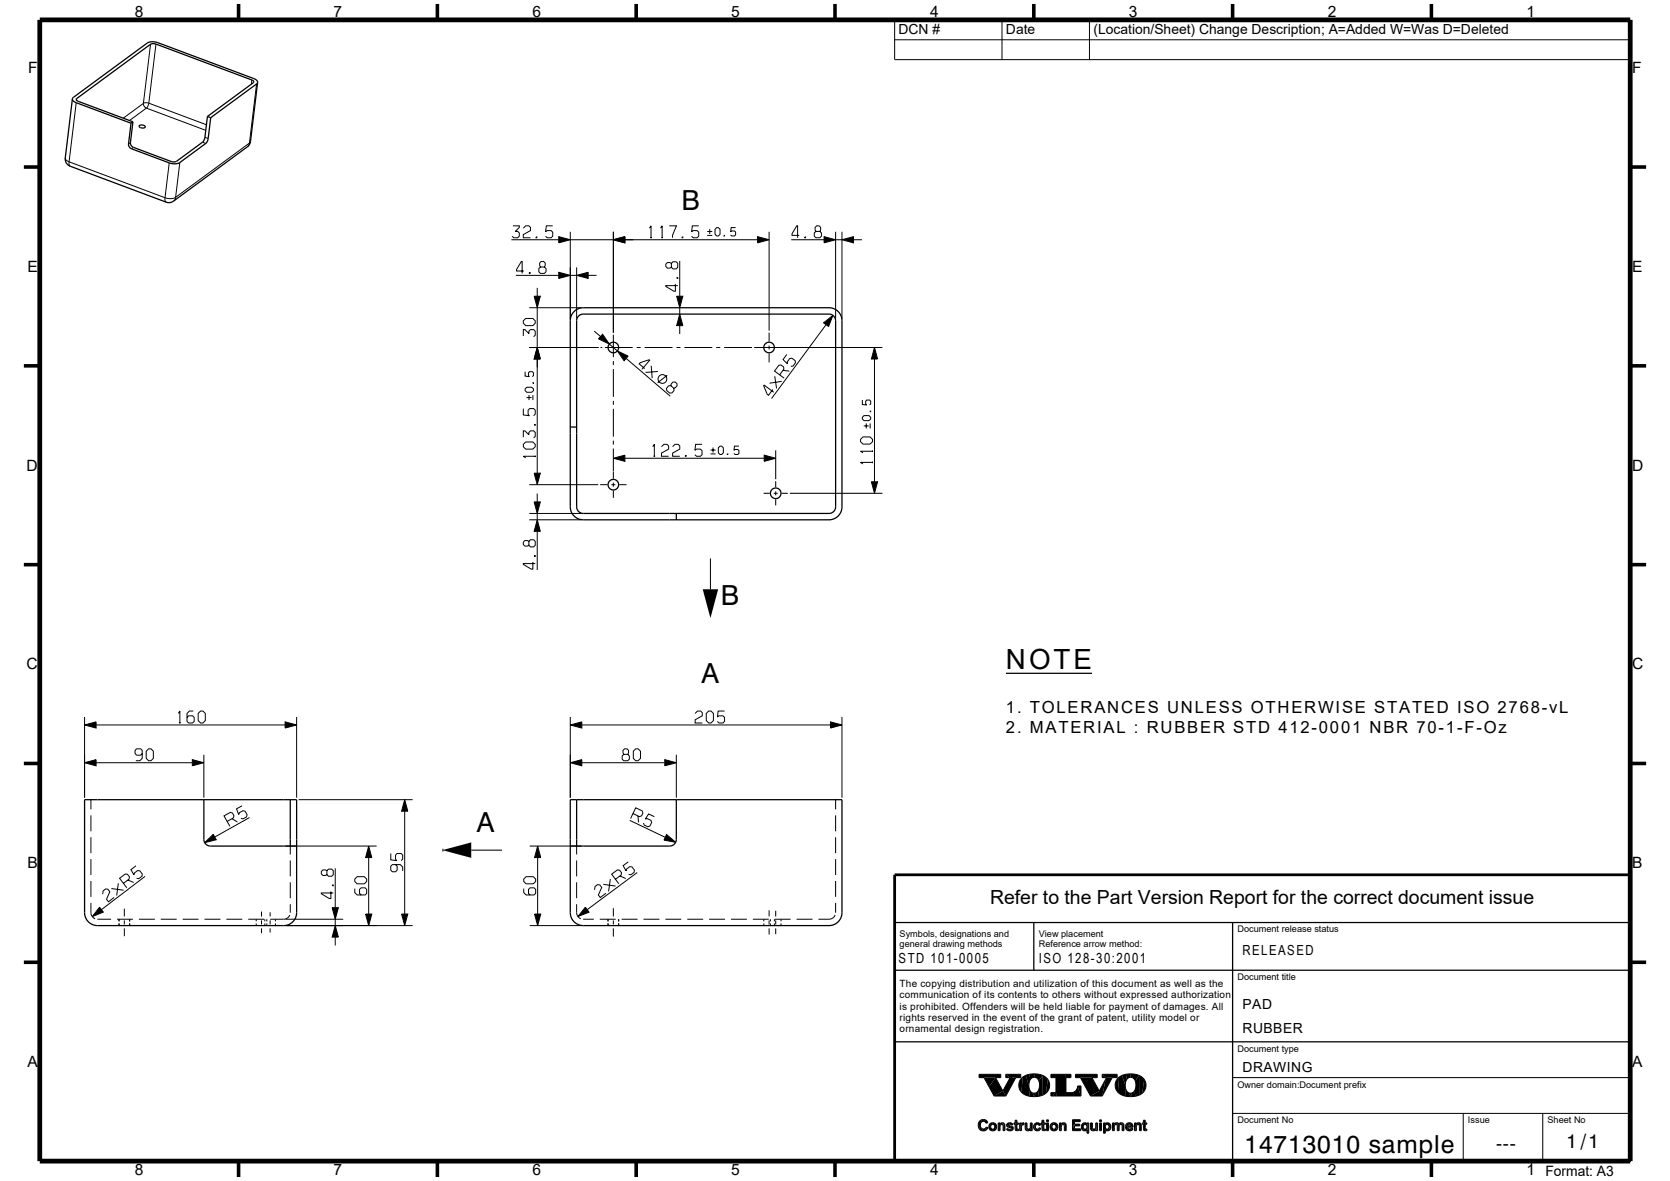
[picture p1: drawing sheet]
<svg xmlns="http://www.w3.org/2000/svg" width="420mm" height="297mm" viewBox="0 0 420 297" stroke-linecap="round" stroke-linejoin="round" font-family="sans-serif">
<g fill="#000">
<path d="M154.3 60.3l2.9-.8v1.6z" fill-rule="evenodd"/>
<path d="M154.3 60.3l2.9-.8v1.6z" fill-rule="evenodd"/>
<path d="M211.8 60.3l2.9-.8v1.6z" fill-rule="evenodd"/>
<path d="M134.3 74.5h1.6l-.8 2.9z" fill-rule="evenodd"/>
<path d="M140.5 68.5l2.9 .8-2.9 .7z" fill-rule="evenodd"/>
<path d="M140.5 59.5l2.9 .8-2.9 .8z" fill-rule="evenodd"/>
<path d="M145 69.3l2.9-.8v1.5z" fill-rule="evenodd"/>
<path d="M170.2 74.5h1.5l-.7 2.9z" fill-rule="evenodd"/>
<path d="M190.5 59.5l2.9 .8-2.9 .8z" fill-rule="evenodd"/>
<path d="M207.3 59.5l2.9 .8-2.9 .8z" fill-rule="evenodd"/>
<path d="M135.1 87.4l.8 2.9h-1.6z" fill-rule="evenodd"/>
<path d="M135.1 87.4l.8 2.9h-1.6z" fill-rule="evenodd"/>
<path d="M151.5 84l1.7 2.5-2.7-1.3z" fill-rule="evenodd"/>
<path d="M155.3 88.3l2.7 1.2-1 1.2z" fill-rule="evenodd"/>
<path d="M171 79l.7 2.9h-1.5z" fill-rule="evenodd"/>
<path d="M207.1 81.2l2.4-1.9-1.1 2.8z" fill-rule="evenodd"/>
<path d="M219.9 87.4l.8 2.9h-1.5z" fill-rule="evenodd"/>
<path d="M134.3 119h1.6l-.8 2.9z" fill-rule="evenodd"/>
<path d="M154.3 115.2l2.9-.7v1.5z" fill-rule="evenodd"/>
<path d="M192.2 114.5l2.9 .7-2.9 .8z" fill-rule="evenodd"/>
<path d="M134.3 126.2h1.6l-.8 2.9z" fill-rule="evenodd"/>
<path d="M135.1 130.7l.8 2.9h-1.6z" fill-rule="evenodd"/>
<path d="M219.2 121.2h1.5l-.8 2.9z" fill-rule="evenodd"/>
<path d="M176.7 148.2h3.9l-1.9 7.2z" fill-rule="evenodd"/>
<path d="M21.3 182.3l2.9-.8v1.6z" fill-rule="evenodd"/>
<path d="M21.3 191.8l2.9-.8v1.6z" fill-rule="evenodd"/>
<path d="M48.4 191l2.9 .8-2.9 .8z" fill-rule="evenodd"/>
<path d="M71.7 181.5l2.9 .8-2.9 .8z" fill-rule="evenodd"/>
<path d="M143.4 191.8l2.9-.8v1.6z" fill-rule="evenodd"/>
<path d="M143.4 182.3l2.9-.8v1.6z" fill-rule="evenodd"/>
<path d="M167.2 191l2.9 .8-2.9 .8z" fill-rule="evenodd"/>
<path d="M208.9 181.5l2.9 .8-2.9 .8z" fill-rule="evenodd"/>
<path d="M51.5 211.9l2.1-2.1 .8 1.4z" fill-rule="evenodd"/>
<path d="M92.7 212.8l.8 2.9h-1.6z" fill-rule="evenodd"/>
<path d="M101.8 201.1l.8 2.9h-1.6z" fill-rule="evenodd"/>
<path d="M111.3 213.8l7.2-1.9v3.8z" fill-rule="evenodd"/>
<path d="M135.2 212.8l.8 2.9h-1.6z" fill-rule="evenodd"/>
<path d="M167.6 209.9l2.3 1.9-2.9-.5z" fill-rule="evenodd"/>
<path d="M25 228.1l1 1.3-2.8 1.1z" fill-rule="evenodd"/>
<path d="M83.5 228.3h1.6l-.8 2.9z" fill-rule="evenodd"/>
<path d="M84.3 232.8l.8 2.9h-1.6z" fill-rule="evenodd"/>
<path d="M91.9 229.9h1.6l-.8 2.9z" fill-rule="evenodd"/>
<path d="M101 229.9h1.6l-.8 2.9z" fill-rule="evenodd"/>
<path d="M134.4 229.9h1.6l-.8 2.9z" fill-rule="evenodd"/>
<path d="M147.2 228.1l.9 1.3-2.7 1.1z" fill-rule="evenodd"/>
<path d="M246.2 270.2v.8z" fill-rule="evenodd"/>
<path d="M250.4 271l1.8 3.4-2.2 1.2-1.3-2.3z" fill-rule="evenodd"/>
<path d="M247.5 271h2.9l-1.7 2.3z" fill-rule="evenodd"/>
<path d="M246.2 270.2h5.5v.8h-5.5z" fill-rule="evenodd"/>
<path d="M251.9 273.7l.3 .7z" fill-rule="evenodd"/>
<path d="M250 275.6l2.2-1.3 .8 1.3z" fill-rule="evenodd"/>
<path d="M254 271h1.5l-2.5 4.6-.8-1.3z" fill-rule="evenodd"/>
<path d="M253 270.2l1 .8h-1z" fill-rule="evenodd"/>
<path d="M257.2 270.9l-.3 3.8a2.6 2.6 0 0 1 .3-3.8z" fill-rule="evenodd"/>
<path d="M253 270.2h3.7v.8h-2.7z" fill-rule="evenodd"/>
<path d="M257.2 270.9l.8-.5 .8 2.5 .1 2.8-1-.3-1-.7z" fill-rule="evenodd"/>
<path d="M258 270.4l.9-.2 .2 1.3-.3 1.4z" fill-rule="evenodd"/>
<path d="M258.8 273.6l.3 .7 .5 .5 .5 1-1.2-.1z" fill-rule="evenodd"/>
<path d="M259.6 274.8h.9l-.4 1z" fill-rule="evenodd"/>
<path d="M258.9 270.2l1.2-.1v.8l-.4 .1-.6 .5z" fill-rule="evenodd"/>
<path d="M260.1 270.1l2.1 .3-.9 1.4a1.26 1.26 0 0 0-1.2-.9z" fill-rule="evenodd"/>
<path d="M262.2 270.4l.1 5-1 .3-.2-1.4a3.1 3.1 0 0 0 .2-2.5z" fill-rule="evenodd"/>
<path d="M260.5 274.8l.6-.5 .2 1.4-1.2 .1z" fill-rule="evenodd"/>
<path d="M262.2 270.4l1.3 1.1-.5 3.4-.7 .5z" fill-rule="evenodd"/>
<path d="M263.5 271.5a2.6 2.6 0 0 1-.5 3.4z" fill-rule="evenodd"/>
<path d="M264.3 274.8h.9l-.3 .8h-.6z" fill-rule="evenodd"/>
<path d="M264.3 274.8v.8z" fill-rule="evenodd"/>
<path d="M265.2 274.8h.4l.1 .8h-.8z" fill-rule="evenodd"/>
<path d="M264.3 270.2h3.7l.1 5.4h-2.4l-.1-.8v-3.8h-1.3z" fill-rule="evenodd"/>
<path d="M268.1 272v3.6z" fill-rule="evenodd"/>
<path d="M268 270.2h1.3v.8h-1.2z" fill-rule="evenodd"/>
<path d="M270.5 270.2v.8z" fill-rule="evenodd"/>
<path d="M268.1 274.8a2.43 2.43 0 0 0 2.7-.9l.2-.8 .8 2.5h-3.7z" fill-rule="evenodd"/>
<path d="M271 273.1h.9v2.5z" fill-rule="evenodd"/>
<path d="M271.7 271h2.9l1.9 3.4-2.2 1.2z" fill-rule="evenodd"/>
<path d="M275.5 272.7l1 1.7z" fill-rule="evenodd"/>
<path d="M270.5 270.2h5.4v.8h-5.4z" fill-rule="evenodd"/>
<path d="M276.1 273.7l.4 .7z" fill-rule="evenodd"/>
<path d="M278 271.5l-.8 4.1h-2.9l2.2-1.2z" fill-rule="evenodd"/>
<path d="M278.3 271h1.4l-2.5 4.6 .8-4.1z" fill-rule="evenodd"/>
<path d="M277.2 270.2l1.1 .8h-1.1z" fill-rule="evenodd"/>
<path d="M281.4 270.9l-.3 3.8a2.6 2.6 0 0 1 .3-3.8z" fill-rule="evenodd"/>
<path d="M277.2 270.2h3.8v.8h-2.7z" fill-rule="evenodd"/>
<path d="M281.4 270.9l.8-.5 .8 2.5 .2 2.8-1-.3-1.1-.7z" fill-rule="evenodd"/>
<path d="M282.2 270.4l1-.2 .2 1.3-.4 1.4z" fill-rule="evenodd"/>
<path d="M283.1 273.6l.2 .7 .6 .5 .4 1-1.1-.1z" fill-rule="evenodd"/>
<path d="M283.9 274.8h.8l-.4 1z" fill-rule="evenodd"/>
<path d="M283.2 270.2l1.1-.1 .1 .8-.4 .1-.6 .5z" fill-rule="evenodd"/>
<path d="M284.3 270.1l2.2 .3-1 1.4a1.26 1.26 0 0 0-1.1-.9z" fill-rule="evenodd"/>
<path d="M286.5 270.4v5l-1 .3-.2-1.4a3.1 3.1 0 0 0 .2-2.5z" fill-rule="evenodd"/>
<path d="M284.7 274.8l.6-.5 .2 1.4-1.2 .1z" fill-rule="evenodd"/>
<path d="M286.5 270.4l1.3 1.1-.5 3.4-.8 .5z" fill-rule="evenodd"/>
<path d="M287.8 271.5a2.6 2.6 0 0 1-.5 3.4z" fill-rule="evenodd"/>
<path d="M246.1 282.3l.3 1.7-.4-1z" fill-rule="evenodd"/>
<path d="M246.4 281.9l.4-.3-.4 2.4-.3-1.7z" fill-rule="evenodd"/>
<path d="M246.8 281.6l.1 .5-.2 .3z" fill-rule="evenodd"/>
<path d="M246.6 283.2l.7 1.2-.9-.4z" fill-rule="evenodd"/>
<path d="M246.9 283.8l.4 .1 .6-.2v.6l-.6 .1z" fill-rule="evenodd"/>
<path d="M246.8 281.6h.9l-.4 .4-.4 .1z" fill-rule="evenodd"/>
<path d="M247.7 281.6l.3 .1v.7l-.7-.4z" fill-rule="evenodd"/>
<path d="M248.1 283.4l.4 .2-.3 .4z" fill-rule="evenodd"/>
<path d="M248 281.7l.3 .7h-.3z" fill-rule="evenodd"/>
<path d="M248 283.4l.2 .6-.3 .3z" fill-rule="evenodd"/>
<path d="M248.3 282.1l.1 .3z" fill-rule="evenodd"/>
<path d="M248.3 282.1l.1 .3z" fill-rule="evenodd"/>
<path d="M249 282.6v1.5a1.11 1.11 0 0 1 0-1.5z" fill-rule="evenodd"/>
<path d="M249 282.6l.7-.3-.5 1.1z" fill-rule="evenodd"/>
<path d="M249 282.6l.2 1.1 .5 .7-.7-.3z" fill-rule="evenodd"/>
<path d="M249.4 283.9h.6l.2-.5 .2 .7-.7 .3z" fill-rule="evenodd"/>
<path d="M249.7 282.3l.7 .3-.3 .5-.2-.3h-.5z" fill-rule="evenodd"/>
<path d="M250.4 282.6a1.12 1.12 0 0 1 0 1.5l-.3-1z" fill-rule="evenodd"/>
<path d="M251 282.4v1.9z" fill-rule="evenodd"/>
<path d="M251 282.4l.3 1.9h-.3z" fill-rule="evenodd"/>
<path d="M251.1 282.4h.4v1.9h-.2z" fill-rule="evenodd"/>
<path d="M251.5 282.4v1.9z" fill-rule="evenodd"/>
<path d="M251.5 282.4v1.9z" fill-rule="evenodd"/>
<path d="M251.7 282.5l-.2 1v-.9z" fill-rule="evenodd"/>
<path d="M251.7 282.5l.4-.2v.6l-.5 .1z" fill-rule="evenodd"/>
<path d="M252.4 282.4l.3 .4v1.5h-.4z" fill-rule="evenodd"/>
<path d="M252.1 282.3l.3 .1-.1 1.9z" fill-rule="evenodd"/>
<path d="M252.7 283.2v1.1z" fill-rule="evenodd"/>
<path d="M252.7 282.8v1.5z" fill-rule="evenodd"/>
<path d="M253.2 282.7l.1 .7-.2-.4z" fill-rule="evenodd"/>
<path d="M253.1 284l.3-.2-.1 .4z" fill-rule="evenodd"/>
<path d="M253.4 283.8l.6 .6-.7-.2z" fill-rule="evenodd"/>
<path d="M253.2 282.7l.8-.4-.4 .6 .1 .6-.4-.1z" fill-rule="evenodd"/>
<path d="M253.6 283.9l.6 .1 .2-.2 .1 .5-.5 .1z" fill-rule="evenodd"/>
<path d="M253.6 282.9l.4 .2 .2 .5-.5-.1z" fill-rule="evenodd"/>
<path d="M254 282.3v.4l-.3 .1z" fill-rule="evenodd"/>
<path d="M254 282.3l.5 .2v.5l-.5-.3z" fill-rule="evenodd"/>
<path d="M254 283.1l.5 .1v1.1z" fill-rule="evenodd"/>
<path d="M254.5 282.5l.2 .3-.2 .2z" fill-rule="evenodd"/>
<path d="M254.5 283.2l.4 .5-.4 .6z" fill-rule="evenodd"/>
<path d="M254.6 282.6l.2 .2z" fill-rule="evenodd"/>
<path d="M255 282.4v.3z" fill-rule="evenodd"/>
<path d="M255 282.4h.3v.3h-.2z" fill-rule="evenodd"/>
<path d="M255 282.4l.1 .3z" fill-rule="evenodd"/>
<path d="M255.3 281.7v1z" fill-rule="evenodd"/>
<path d="M255.3 281.7v2.3z" fill-rule="evenodd"/>
<path d="M255.3 281.7v.7z" fill-rule="evenodd"/>
<path d="M255.3 281.7l.1 2.5z" fill-rule="evenodd"/>
<path d="M255.3 281.7h.4l.1 2.7-.4-.2z" fill-rule="evenodd"/>
<path d="M255.8 283.6v.8z" fill-rule="evenodd"/>
<path d="M255.7 281.7l.1 2.7z" fill-rule="evenodd"/>
<path d="M255.8 282.4v.3z" fill-rule="evenodd"/>
<path d="M255.8 282.4l.2 .3h-.2z" fill-rule="evenodd"/>
<path d="M255.8 282.4h.3v.3h-.1z" fill-rule="evenodd"/>
<path d="M255.9 283.9h.3v.4l-.4 .1z" fill-rule="evenodd"/>
<path d="M256.2 282.4v.3z" fill-rule="evenodd"/>
<path d="M256.1 282.4l.1 .3z" fill-rule="evenodd"/>
<path d="M256.5 282.4v1.9z" fill-rule="evenodd"/>
<path d="M256.5 282.4l.2 1.9h-.2z" fill-rule="evenodd"/>
<path d="M256.5 282.4h.4v1.9h-.2z" fill-rule="evenodd"/>
<path d="M256.9 282.4v1.9z" fill-rule="evenodd"/>
<path d="M256.9 282.4v1.9z" fill-rule="evenodd"/>
<path d="M257 282.5l-.1 1.1z" fill-rule="evenodd"/>
<path d="M257.5 282.4v.4l-.2 .1z" fill-rule="evenodd"/>
<path d="M257 282.5l.5-.1-.6 .9z" fill-rule="evenodd"/>
<path d="M257.8 282.4v1.1z" fill-rule="evenodd"/>
<path d="M257.8 282.4l.2 1.8z" fill-rule="evenodd"/>
<path d="M257.9 282.4h.4l-.1 1.9-.2-.1z" fill-rule="evenodd"/>
<path d="M258.3 283.7l.2 .7-.3-.1z" fill-rule="evenodd"/>
<path d="M258.3 282.4l-.1 1.9z" fill-rule="evenodd"/>
<path d="M258.3 283.7l.1 .2h.5l.2-.7v.9l-.2 .2-.4 .1z" fill-rule="evenodd"/>
<path d="M259.1 282.4v1.9z" fill-rule="evenodd"/>
<path d="M259.1 282.4l.3 1.9h-.3z" fill-rule="evenodd"/>
<path d="M259.2 282.4h.4v1.9h-.2z" fill-rule="evenodd"/>
<path d="M259.6 282.4v1.9z" fill-rule="evenodd"/>
<path d="M259.6 282.4v1.9z" fill-rule="evenodd"/>
<path d="M260.2 282.6v1.5a1.12 1.12 0 0 1 0-1.5z" fill-rule="evenodd"/>
<path d="M260.4 283.4l.2 .5 .6-.1v.6l-.7-.1z" fill-rule="evenodd"/>
<path d="M260.2 282.6l.3-.2 .1 .4-.2 .6 .1 .9-.3-.2z" fill-rule="evenodd"/>
<path d="M260.5 282.4l.4-.1-.3 .5z" fill-rule="evenodd"/>
<path d="M260.9 282.3l.4 .1v.7l-.2-.3h-.5z" fill-rule="evenodd"/>
<path d="M261.4 283.6l.3 .2-.2 .4z" fill-rule="evenodd"/>
<path d="M261.4 283.6l.1 .6-.3 .2z" fill-rule="evenodd"/>
<path d="M261.3 282.4l.4 .5-.4 .2z" fill-rule="evenodd"/>
<path d="M261.6 282.6l.1 .3z" fill-rule="evenodd"/>
<path d="M261.8 282.4v.3z" fill-rule="evenodd"/>
<path d="M261.8 282.4h.2v.3h-.2z" fill-rule="evenodd"/>
<path d="M261.8 282.4v.3z" fill-rule="evenodd"/>
<path d="M262.1 281.7l-.1 1z" fill-rule="evenodd"/>
<path d="M262.1 281.7v2.3z" fill-rule="evenodd"/>
<path d="M262.1 281.7v.7z" fill-rule="evenodd"/>
<path d="M262.1 281.7v2.5z" fill-rule="evenodd"/>
<path d="M262.1 281.7h.4v2.7l-.4-.2z" fill-rule="evenodd"/>
<path d="M262.5 283.6l.1 .8z" fill-rule="evenodd"/>
<path d="M262.5 281.7v2.7z" fill-rule="evenodd"/>
<path d="M262.5 282.4v.3z" fill-rule="evenodd"/>
<path d="M262.5 282.4l.2 .3h-.2z" fill-rule="evenodd"/>
<path d="M262.6 282.4h.3v.3h-.2z" fill-rule="evenodd"/>
<path d="M262.6 283.9h.3v.4l-.3 .1z" fill-rule="evenodd"/>
<path d="M262.9 282.4v.3z" fill-rule="evenodd"/>
<path d="M262.9 282.4v.3z" fill-rule="evenodd"/>
<path d="M263.2 282.4h.5v1.9h-.5z" fill-rule="evenodd"/>
<path d="M264.4 282.6v1.5a1.11 1.11 0 0 1 0-1.5z" fill-rule="evenodd"/>
<path d="M264.4 282.6l.7-.3-.5 1.1z" fill-rule="evenodd"/>
<path d="M264.4 282.6l.2 1.1 .5 .7-.7-.3z" fill-rule="evenodd"/>
<path d="M264.8 283.9h.6l.2-.5 .2 .7-.7 .3z" fill-rule="evenodd"/>
<path d="M265.1 282.3l.7 .3-.3 .5-.2-.3h-.5z" fill-rule="evenodd"/>
<path d="M265.8 282.6a1.12 1.12 0 0 1 0 1.5l-.3-1z" fill-rule="evenodd"/>
<path d="M266.4 282.4v1.9z" fill-rule="evenodd"/>
<path d="M266.4 282.4l.3 1.9h-.3z" fill-rule="evenodd"/>
<path d="M266.5 282.4h.4v1.9h-.2z" fill-rule="evenodd"/>
<path d="M266.9 282.4v1.9z" fill-rule="evenodd"/>
<path d="M266.9 282.4v1.9z" fill-rule="evenodd"/>
<path d="M267.1 282.5l-.2 1v-.9z" fill-rule="evenodd"/>
<path d="M267.1 282.5l.4-.2v.6l-.5 .1z" fill-rule="evenodd"/>
<path d="M267.8 282.4l.3 .4v1.5h-.4z" fill-rule="evenodd"/>
<path d="M267.5 282.3l.3 .1-.1 1.9z" fill-rule="evenodd"/>
<path d="M268.1 283.2v1.1z" fill-rule="evenodd"/>
<path d="M268.1 282.8v1.5z" fill-rule="evenodd"/>
<path d="M270.2 282.1v1.8h1.6v.4h-2.1z" fill-rule="evenodd"/>
<path d="M270.2 282.7h1.4v.4h-1.4z" fill-rule="evenodd"/>
<path d="M269.7 281.6h2v.5h-1.5l-.5 2.2z" fill-rule="evenodd"/>
<path d="M272.2 282.6l.2-.1-.1 1.8a1.2 1.2 0 0 1-.1-1.7z" fill-rule="evenodd"/>
<path d="M272.5 283.6a.45 .45 0 0 0 .4 .4 .45 .45 0 0 0 .4-.3l.1 .5-.6 .2h-.2z" fill-rule="evenodd"/>
<path d="M272.4 282.5l.4-.2 .1 .5-.2 .1a1.41 1.41 0 0 0-.1 1.5l-.3-.1z" fill-rule="evenodd"/>
<path d="M272.8 282.3l.3 .1v.4h-.2z" fill-rule="evenodd"/>
<path d="M273.1 282.4l.3 .2-.1 .5-.2-.3z" fill-rule="evenodd"/>
<path d="M273.4 282.4v.2z" fill-rule="evenodd"/>
<path d="M273.4 283.4v1.6z" fill-rule="evenodd"/>
<path d="M273.4 282.4v1z" fill-rule="evenodd"/>
<path d="M273.4 282.4l.2 2.6h-.2z" fill-rule="evenodd"/>
<path d="M273.5 282.4h.3v2.6h-.2z" fill-rule="evenodd"/>
<path d="M273.8 282.4v2.6z" fill-rule="evenodd"/>
<path d="M273.8 282.4v2.6z" fill-rule="evenodd"/>
<path d="M274.3 282.4v1.1z" fill-rule="evenodd"/>
<path d="M274.3 282.4l.1 1.8z" fill-rule="evenodd"/>
<path d="M274.3 282.4h.4v1.9l-.3-.1z" fill-rule="evenodd"/>
<path d="M274.8 283.7l.1 .7-.2-.1z" fill-rule="evenodd"/>
<path d="M274.7 282.4v1.9z" fill-rule="evenodd"/>
<path d="M274.8 283.7l.1 .2h.5l.2-.7v.9l-.2 .2-.5 .1z" fill-rule="evenodd"/>
<path d="M275.6 282.4v1.9z" fill-rule="evenodd"/>
<path d="M275.6 282.4l.2 1.9h-.2z" fill-rule="evenodd"/>
<path d="M275.7 282.4h.3v1.9h-.2z" fill-rule="evenodd"/>
<path d="M276 282.4v1.9z" fill-rule="evenodd"/>
<path d="M276 282.4v1.9z" fill-rule="evenodd"/>
<path d="M276.5 282.4h.5v1.9h-.5z" fill-rule="evenodd"/>
<path d="M277.5 282.4v2.6z" fill-rule="evenodd"/>
<path d="M277.5 282.4l.1 2.6z" fill-rule="evenodd"/>
<path d="M277.6 282.4h.3v2.6h-.3z" fill-rule="evenodd"/>
<path d="M277.9 282.4l.1 .2 .1-.2v.5l-.2 2.1z" fill-rule="evenodd"/>
<path d="M278 283.4l-.1 1.6z" fill-rule="evenodd"/>
<path d="M278 284.2v.8z" fill-rule="evenodd"/>
<path d="M278 284.2v.8z" fill-rule="evenodd"/>
<path d="M278 282.4v.2z" fill-rule="evenodd"/>
<path d="M278 283.4l.2 .5v.4l-.2-.1v.8z" fill-rule="evenodd"/>
<path d="M278.1 282.4l.4-.1-.4 .6z" fill-rule="evenodd"/>
<path d="M278.2 283.9h.4l.3 .4h-.7z" fill-rule="evenodd"/>
<path d="M278.9 283.4l.2 .7-.2 .2-.3-.4z" fill-rule="evenodd"/>
<path d="M279 282.5a1.16 1.16 0 0 1 .1 1.6l-.2-.7z" fill-rule="evenodd"/>
<path d="M278.5 282.3l.5 .2-.1 .9-.1-.5-.5-.1z" fill-rule="evenodd"/>
<path d="M279.8 282.4v1.9z" fill-rule="evenodd"/>
<path d="M279.8 282.4l.2 1.9h-.2z" fill-rule="evenodd"/>
<path d="M279.9 282.4h.3v1.9h-.2z" fill-rule="evenodd"/>
<path d="M280.2 282.6l.2-.1-.2 1.8z" fill-rule="evenodd"/>
<path d="M280.2 283.5v.8z" fill-rule="evenodd"/>
<path d="M280.2 282.4v1.9z" fill-rule="evenodd"/>
<path d="M280.2 282.4v1.9z" fill-rule="evenodd"/>
<path d="M280.4 282.5l.4-.2 .1 .5-.6 .2z" fill-rule="evenodd"/>
<path d="M281 282.4l.4 .2v1.7h-.4z" fill-rule="evenodd"/>
<path d="M280.8 282.3l.2 .1v1.9z" fill-rule="evenodd"/>
<path d="M281.4 282.6l.2-.1-.2 1.8z" fill-rule="evenodd"/>
<path d="M281.5 283.4l-.1 .9z" fill-rule="evenodd"/>
<path d="M281.5 283.4v.9z" fill-rule="evenodd"/>
<path d="M281.6 282.5l.4-.2v.5l-.4 .2z" fill-rule="evenodd"/>
<path d="M282 282.3l.3 .1-.1 1.9z" fill-rule="evenodd"/>
<path d="M282.7 283.1v1.2z" fill-rule="evenodd"/>
<path d="M282.3 282.4l.4 .5v1.4h-.5z" fill-rule="evenodd"/>
<path d="M283.1 282.9v.9z" fill-rule="evenodd"/>
<path d="M283.3 282.6l.3 1.7-.5-.5v-.9z" fill-rule="evenodd"/>
<path d="M283.6 283.1l.7 .4h-.8z" fill-rule="evenodd"/>
<path d="M283.7 283.1h.8l.2 .4h-.4z" fill-rule="evenodd"/>
<path d="M283.3 282.6l.3-.2-.1 1.1a.55 .55 0 0 0 1 .3l-.1 .6-.8-.1z" fill-rule="evenodd"/>
<path d="M283.6 282.4l.4-.1-.3 .5z" fill-rule="evenodd"/>
<path d="M284 282.3l.4 .1-.1 .4h-.6z" fill-rule="evenodd"/>
<path d="M284.6 283.7v.6l-.2 .1z" fill-rule="evenodd"/>
<path d="M284.6 283.7l.4 .2-.4 .4z" fill-rule="evenodd"/>
<path d="M284.4 282.4l.4 .3 .2 .8h-.3l-.2-.4-.2-.3z" fill-rule="evenodd"/>
<path d="M285 283.1v.4z" fill-rule="evenodd"/>
<path d="M285.3 282.4v1.9z" fill-rule="evenodd"/>
<path d="M285.3 282.4l.3 1.9h-.3z" fill-rule="evenodd"/>
<path d="M285.4 282.4h.4v1.9h-.2z" fill-rule="evenodd"/>
<path d="M285.8 282.4v1.9z" fill-rule="evenodd"/>
<path d="M285.8 282.4v1.9z" fill-rule="evenodd"/>
<path d="M286 282.5l-.2 1v-.9z" fill-rule="evenodd"/>
<path d="M286 282.5l.4-.2v.6l-.5 .1z" fill-rule="evenodd"/>
<path d="M286.7 282.4l.3 .4v1.5h-.4z" fill-rule="evenodd"/>
<path d="M286.4 282.3l.3 .1-.1 1.9z" fill-rule="evenodd"/>
<path d="M287 283.2v1.1z" fill-rule="evenodd"/>
<path d="M287 282.8v1.5z" fill-rule="evenodd"/>
<path d="M287.3 282.4v.3z" fill-rule="evenodd"/>
<path d="M287.3 282.4h.2v.3h-.1z" fill-rule="evenodd"/>
<path d="M287.3 282.4l.1 .3z" fill-rule="evenodd"/>
<path d="M287.6 281.7l-.1 1z" fill-rule="evenodd"/>
<path d="M287.6 281.7l.1 2.5z" fill-rule="evenodd"/>
<path d="M287.6 281.7v2.3z" fill-rule="evenodd"/>
<path d="M287.6 281.7v.7z" fill-rule="evenodd"/>
<path d="M287.6 281.7h.4v2.7l-.3-.2z" fill-rule="evenodd"/>
<path d="M288 283.6l.1 .8z" fill-rule="evenodd"/>
<path d="M288 281.7v2.7z" fill-rule="evenodd"/>
<path d="M288 282.4v.3z" fill-rule="evenodd"/>
<path d="M288 282.4l.2 .3h-.2z" fill-rule="evenodd"/>
<path d="M288.1 282.4h.3v.3h-.2z" fill-rule="evenodd"/>
<path d="M288.1 283.9h.3v.4l-.3 .1z" fill-rule="evenodd"/>
<path d="M288.4 282.4v.3z" fill-rule="evenodd"/>
<path d="M288.4 282.4v.3z" fill-rule="evenodd"/>
<path d="M409.8 291.8h.4v.4h-.4z" fill-rule="evenodd"/>
<circle cx="263.5" cy="281.9" r=".3"/>
<circle cx="276.8" cy="281.9" r=".3"/>
</g>
<g fill="none" stroke="#000" stroke-width=".25">
<path d="M37.9 11.1l-1.8 14.9M39.2 11.1l-1.8 14.8M225 5h185v10h-185zM225 10h185M252 5v10M274 5v10M16.4 39.7a1.13 1.13 0 0 0 1 1M19.2 25.8l-1.8 14.9M19.3 24.8l-.1 .4M32.8 35.9l-.5 .3M33.6 37.1l-.5 .3M36.1 26l.1 .7 .6 .5"/>
<path d="M36.1 26l-5.1 3.7M36.8 27.2l14.9 5.6M36.8 27.2l-4.2 3.1M37.4 25.9l-.6 1.3M37.4 25.9l-.7-.1-.6 .2M37.4 25.9l14.5 5.5M50.9 35.8l.9 .3M51.5 34.5l.9 .3M62.7 36l-.5 .9M62.7 36l-18.5 13.6M63 35.6l-.3 .4M63.3 20.1l-.1 1.1"/>
<path d="M64.5 21.1l-1.8 14.9M17.4 40.7v.7l.3 .4M17.4 40.7l24.1 9M41.5 49.7v.8l.3 .3M42.6 41l-1.1 8.7M44.2 49.6l-.6 1M44.2 49.6l-1.3 .4-1.4-.3M45.2 40.9l-1 8.7M129 56.8h1.6v.4l-1 1h.6l.4 .4v.8l-.4 .4h-1l-.4-.4M131.6 57.4l.6-.6h.8l.4 .4v.8l-1.8 1v.8h1.8M134.8 59.6h.2v.2h-.2zM139 56.8h-1.6l-.2 1.5 .4-.3h1l.4 .4v1l-.4 .4h-1l-.4-.4"/>
<path d="M140.5 59.5l2.9 .8-2.9 .8zM143.4 58.3v21.9M154.3 58.3v25.4M163.3 57.4l.4-.6v3M163.5 59.8h.4M166.1 57.4l.4-.6v3M166.3 59.8h.4M168.3 56.8h1.8l-1 2.4v.6M171.5 59.6h.2v.2h-.2zM175.7 56.8h-1.6l-.2 1.5 .4-.3h1l.4 .4v1l-.4 .4h-1l-.4-.4M177.9 59.2h1.2M177.9 58.2h1.2"/>
<path d="M178.5 57.6v1.3M179.8 57.7l.4-.5h.5l.4 .5v1.2l-.4 .4h-.5l-.4-.4zM182.1 59.2l.1 .1zM185 57.2h-1.1l-.2 1.1 .3-.2h.7l.3 .3v.7l-.3 .2h-.7l-.3-.2M190.5 59.5l2.9 .8-2.9 .8zM193.4 58.3v24.8M201 59.2h-1.8v-.4l1.2-2h.2v3M202.4 59.6h.2v.2h-.2zM205.2 58.2h1l.2-1-.4-.4h-.6l-.4 .4 .2 1-.4 .4v.8l.4 .4h1l.4-.4v-.8l-.4-.4M207.3 59.5l2.9 .8-2.9 .8zM210.2 58.3v21.9M211.8 58.3v21.9"/>
<path d="M128.6 60.3h11.9M129.7 69.3h10.8M131.7 68.2h-1.8v-.4l1.2-2h.2v3M133.1 77.4h13.1M133.1 68.6h.2v.2h-.2zM134.3 74.5h1.6l-.8 2.9zM135.1 72.4v2.1M135.1 77.4v10M135.9 67.2h1l.2-1-.4-.4h-.6l-.4 .4 .2 1-.4 .3v.9l.4 .4h1l.4-.4v-.9l-.4-.3M140.5 68.5l2.9 .8-2.9 .7zM143.4 69.3h1.6M143.4 60.3h10.9"/>
<path d="M145 69.3l2.9-.8v1.5zM145 67.3v12.9M147.9 69.3h2.1M154.3 60.3l2.9-.8v1.6zM157.2 60.3h33.3M168.9 66.2l.4-.4h.8l.4 .4v1l-.4 .4h-.8l-.4-.4-1 .2-.4-.4v-.6l.4-.4 1 .2v1M169.9 71.4v1.8h-.4l-2-1.2v-.2h3M170.2 74.5h1.5l-.7 2.9zM170.3 69.8h.2v.2h-.2zM171 79l.7 2.9h-1.5zM171 65.6v8.9M171 77.4v1.6"/>
<path d="M199 60.3h8.3M210.2 60.3h1.6M211.8 60.3l2.9-.8v1.6zM214.7 60.3h2.1M131.6 84.5v-1.6h.4l1 1v-.6l.4-.4h.8l.4 .4v1l-.4 .4M132.1 97.8l.4-.4h1.2l.5 .4v.4l-.5 .5h-1.2l-.4-.5zM132.1 93.5v1.1l1 .1-.2-.3v-.6l.3-.3h.7l.3 .3v.6l-.3 .3M132.2 80.1h1.8l.6 .6v.6l-.6 .6h-1.8l-.6-.6v-.6zM132.4 100h1.3M133 99.3v1.3M133.1 87.4h17.4M134 96.3l.2 .1z"/>
<path d="M134 99.3v1.3M135.1 87.4l.8 2.9h-1.6zM135.1 90.3v28.7M149.4 83.3l1.6 1.3M151 87.4h.5M151.5 84l1.7 2.5-2.7-1.3zM152.1 87.4h7M153.2 86.5l2.1 1.8M154.3 84.2v5.6M154.3 90.8v1M154.3 92.8v7M155.3 88.3l2.7 1.2-1 1.2z"/>
<path d="M157.5 90.1l11.1 9.5M160.1 87.4h1M162.1 87.4h7M162.1 92.7l-1.3-1.2 .2-.3 2.2-.7 .2 .1-2 2.3M163.8 92l.2 3.1M165.5 93.4l-3.1 .3M167.8 94.4l-2.4 1.9M168.7 97l.8 .6 .8-.6-.1-.6-.4-.3h-.6l-.5 .9h-.5l-.6 .6 .1 .6 .7 .7 .6-.1 .5-.6v-.6M170.1 87.4h1M171 81.9v2.1M172.1 87.4h7M180.1 87.4h1"/>
<path d="M182.1 87.4h7M189.7 87.4h32.2M193.4 83.6v2.3M193.4 86.9v1M193.4 88.9v2.2M194.3 98l-1 1.4-.3-.2-.9-2.2 .1-.1 2.4 1.7M194.8 94.6l.5 3.1M196.1 94.3l1-1.5v-.5l-.7-.5-.5 .1-1.1 1.4 2.4 1.8M196.6 95.9l-3.1 .5M196.9 93.1l1.6 .2M197.9 89.1l-1 1.3 1.1 1.1v-.5l.6-.8 .6-.1 .8 .6 .1 .5-.6 .8-.6 .1M207.1 81.2l2.4-1.9-1.1 2.8z"/>
<path d="M207.8 81.6l-13.8 18.6M219.9 87.4l.8 2.9h-1.5zM219.9 90.3v30.9M131.6 111.7l.6-.6h1.8l.6 .6v.6l-.6 .6h-1.8l-.6-.6zM131.6 110v-1.7h.4l1 1.1v-.6l.4-.5h.8l.4 .5v.9l-.4 .4M131.6 102.8v1.5l1.5 .2-.3-.3v-1.1l.4-.3h1l.4 .3v1.1l-.4 .3M134.3 119h1.6l-.8 2.9zM134.4 106.8h.2v.1h-.2zM134.6 114.7h-3l.6 .5M134.6 114.6v.3M154.3 115.2l2.9-.7v1.5zM154.3 100.8v1"/>
<path d="M154.3 102.8v7M154.3 110.8v1M154.3 112.8v5.7M154.3 118.6v1.8M157.2 115.2h35M164.2 112.3l.4-.6v3M164.4 114.7h.4M166.4 112.3l.6-.6h.8l.4 .4v.8l-1.8 1v.8h1.8M169.2 112.3l.6-.6h.8l.4 .4v.8l-1.8 1v.8h1.8M172.4 114.5h.2v.2h-.2zM176.6 111.7h-1.6l-.2 1.5 .4-.3h1l.4 .4v1l-.4 .4h-1l-.4-.4M178.7 114.2h1.3"/>
<path d="M178.7 113.2h1.3M179.3 112.5v1.3M180.7 112.6l.4-.4h.4l.4 .4v1.3l-.4 .4h-.4l-.4-.4zM182.9 114.2l.1 .1zM185.8 112.2h-1.1l-.1 1 .3-.2h.7l.2 .3v.7l-.2 .3h-.7l-.3-.3M192.2 114.5l2.9 .7-2.9 .8zM195.1 113.2v7.3M216.4 110.5l.6-.6h1.8l.6 .6v.6l-.6 .6h-1.8l-.6-.6zM216.9 100.6v1.1l1 .2-.2-.3v-.7l.3-.3h.7l.3 .3v.7l-.3 .3M217.2 107.1h1.3M217.3 104.5h1.3l.4 .4v.5l-.4 .4h-1.3l-.4-.4v-.5zM217.9 106.5v1.2"/>
<path d="M218.8 103.4l.2 .1zM218.8 106.5v1.2M219.4 116.3h-3l.6 .4M219.4 113.5h-3l.6 .4M219.4 113.3v.4M219.4 116.1v.4M133 136.1l.4-.4h.8l.4 .4v1l-.4 .4h-.8l-.4-.4-1 .2-.4-.4v-.6l.4-.4 1 .2v1M133.1 130.7h13.1M133.1 129.1h13.1M133.1 121.9h17.3M134.3 126.2h1.6l-.8 2.9zM134.4 139.7h.2v.2h-.2z"/>
<path d="M135.1 130.7l.8 2.9h-1.6zM135.1 124.1v2.1M135.1 129.1v1.6M135.1 133.6v9.7M150.9 121.9h1.9M153.8 121.9h1M154.3 121.4v1M154.3 123.4v1.8M155.8 121.9h1.8M192 124.1h1.6M194.6 124.1h1M195.1 121v1.6"/>
<path d="M195.1 123.6v1M195.1 125.6v1.5M196.6 124.1h1.5M198.6 124.1h23.3M219.2 121.2h1.5l-.8 2.9zM134 141.3v1.8h-.4l-2-1.2v-.2h3M178.7 140.4v7.8M44.8 179.4l.4-.6v3M48.6 178.8h-1l-.6 .6v2l.4 .4h1l.4-.4v-1l-.4-.4h-1l-.4 .4M50.4 178.8h.6l.6 .6v1.8l-.6 .6h-.6l-.6-.6v-1.8zM174.8 179.4l.6-.6h.8l.4 .4v.8l-1.8 1v.8h1.8M178.2 178.8h.6l.6 .6v1.8l-.6 .6h-.6l-.6-.6v-1.8z"/>
<path d="M182.2 178.8h-1.6l-.2 1.5 .4-.3h1l.4 .4v1l-.4 .4h-1l-.4-.4M21.3 182.3l2.9-.8v1.6zM21.3 191.8l2.9-.8v1.6zM21.3 180.3v20.3M24.2 182.3h47.5M24.2 191.8h24.2M35.8 189.5l-.4 .4h-1l-.4-.4v-.8l.4-.4h1l.4 .4v2l-.6 .6h-1M36.8 188.9l.6-.6h.6l.6 .6v1.8l-.6 .6h-.6l-.6-.6zM45 181.8h.4M48.4 191l2.9 .8-2.9 .8zM51.3 189.8v10.8M71.7 181.5l2.9 .8-2.9 .8z"/>
<path d="M74.6 180.3v20.3M143.4 191.8l2.9-.8v1.6zM143.4 182.3l2.9-.8v1.6zM143.4 180.3v20.3M146.3 182.3h62.6M146.3 191.8h20.9M156.9 189.7h1l.2-1-.4-.4h-.6l-.4 .4 .2 1-.4 .4v.8l.4 .4h1l.4-.4v-.8l-.4-.4M159.3 188.9l.6-.6h.6l.6 .6v1.8l-.6 .6h-.6l-.6-.6zM167.2 191l2.9 .8-2.9 .8zM170.1 189.8v10.8M208.9 181.5l2.9 .8-2.9 .8zM211.8 180.3v20.3"/>
<path d="M22.9 201.1v2.5M22.9 205.1v4M22.9 210.6v4M22.9 216.1v4M34.2 217.7l-1.3 1 .8 1.3 .1-.5 .8-.6 .6 .1 .6 .8-.1 .6-.8 .6-.6-.1M51.5 211.9l2.1-2.1 .8 1.4zM57.1 206.6l1.6-.9 .1-.5-.3-.7-.6-.2-1.6 .9 1.5 2.6M58.3 205.9l1.4 .8M60.9 202.6l-1.4 .8 .5 1.4 .2-.4 .9-.5 .6 .1 .4 .9-.1 .5-.9 .5-.5-.1M62.8 205.6l-8.8 4.9M71.8 212.8h22.9M73 212.8v2.1"/>
<path d="M73 216.4v4M75.1 201.1h28.7M82.2 219l.4-.4h.8l.4 .4v1l-.4 .4h-.8l-.4-.4-1 .2-.4-.4v-.6l.4-.4 1 .2v1M84.3 218.4v9.9M92.7 212.8l.8 2.9h-1.6zM92.7 215.7v14.2M98.3 214.6v1.6l1.5 .2-.3-.4v-1l.4-.4h1l.4 .4v1l-.4 .4M99.5 217.4l.4 .4v1l-.4 .4h-.8l-.4-.4v-1l.4-.4h2l.6 .6v1M101.8 201.1l.8 2.9h-1.6zM101.8 204v25.9M118.5 213.8h7.8M133.2 212.8h13"/>
<path d="M135.2 212.8l.8 2.9h-1.6zM135.2 215.7v14.2M145 212.8v2.1M145 216.4v4M158 216.7l-1.3 1 .8 1.3 .1-.5 .8-.6 .6 .1 .6 .8-.1 .6-.8 .6-.6-.1M158.4 206.3l8.9 4.3M159.2 204.6l1.6 .8 .6-.2 .3-.7-.2-.6-1.6-.8-1.3 2.8M160.3 219.4l-12.6 9.4M160.5 205.2l.1 1.6M164.6 205.4l-1.5-.7-.8 1.3 .5-.1 .9 .4 .2 .5-.4 .9-.6 .2-.9-.4-.2-.5M167.6 209.9l2.3 1.9-2.9-.5zM210.2 201.1v2.5"/>
<path d="M210.2 205.1v4M210.2 210.6v4M210.2 216.1v4M22.9 227.1v2.4a1.67 1.67 0 0 0 1 1.6M22.9 221.6v4M24.5 231.2h3.4M25 228.1l1 1.3-2.8 1.1zM25.8 224.9l.1-.9 .7-.5 .5 .1 .5 .7-.8 1.8 .5 .7 1.4-1.1M28 223.5l3.1 .4M29.4 231.2h4M29.8 222.1l-.5 3.1M29.9 231.2v.5"/>
<path d="M29.9 232.2v.6M31 222.2l1.5-1.1v-.6l-.4-.6-.6-.1-1.4 1.1 1.8 2.4M31.3 228.5v2M31.3 231.5v1M31.3 233.5v1.9M32.2 221.3l1.4 .6M32.6 231.2v.5M32.6 232.2v.6M34.9 231.2h4M36.5 220.4l-11 8.4M40.4 231.2h4M45.9 231.2h4"/>
<path d="M51.4 231.2h4M56.9 231.2h4M62.4 231.2h4M64.4 231.2v.5M64.4 232.2v.6M65.8 229.3v1.2M65.8 231.5v1M65.8 233.5v1.2M66.6 231.2v.5M66.6 232.2v.6M67.1 231.2v.5M67.1 232.2v.6"/>
<path d="M67.9 229.4v1.1M67.9 231.5v1M67.9 233.5v1M69.3 231.2v.5M69.3 232.2v.6M71.8 232.8h32M71.8 231.2h14.5M72.9 230.1a1.65 1.65 0 0 1-1.6 1.1h-3.4M73 221.9v4M73 227.4v2.2M83.2 224.2v1.8h-.4l-2-1.2v-.2h3M83.5 228.3h1.6l-.8 2.9z"/>
<path d="M83.6 222.6h.2v.2h-.2zM84.3 232.8l.8 2.9h-1.6zM84.3 231.2v1.6M84.3 235.7v2.1M89.2 223.5v1l.6 .6h2l.4-.4v-1l-.4-.4h-1l-.4 .4v1l.4 .4M89.8 220.5h1.8l.6 .6v.6l-.6 .6h-1.8l-.6-.6v-.6zM91.9 229.9h1.6l-.8 2.9zM101 229.9h1.6l-.8 2.9zM131.7 223.5v1l.6 .6h2l.4-.4v-1l-.4-.4h-1l-.4 .4v1l.4 .4M132.3 220.5h1.8l.6 .6v.6l-.6 .6h-1.8l-.6-.6v-.6zM133.2 232.8h13M134.4 229.9h1.6l-.8 2.9z"/>
<path d="M145 227.4v2.1a1.66 1.66 0 0 0 1.1 1.6M145 221.9v4M146.6 231.2h2.7M147.2 228.1l.9 1.3-2.7 1.1zM149.5 223.8l.2-.9 .6-.4h.6l.4 .7-.8 1.9 .5 .6 1.4-1.1M150.8 231.2h4M151.7 222.4l3.1 .4M152.9 231.2v.5M152.9 232.2v.6M153.5 221.1l-.4 3.1M154.3 228.4v2.1M154.3 231.5v1"/>
<path d="M154.3 233.5v2M154.8 221.1l1.4-1.1 .1-.5-.5-.7h-.5l-1.5 1 1.8 2.4M155.6 231.2v.5M155.6 232.2v.6M155.9 220.3l1.5 .6M156.3 231.2h4M161.8 231.2h4M167.3 231.2h4M172.8 231.2h4M178.3 231.2h4M183.8 231.2h4M189.3 231.2h4"/>
<path d="M192.1 231.2v.5M192.1 232.2v.6M193.4 228.9v1.6M193.4 231.5v1M193.4 233.5v1.5M193.8 231.2v.5M193.8 232.2v.6M194.8 231.2v.5M194.8 232.2v.6M194.8 231.2h4M195.1 229v1.5M195.1 231.5v1"/>
<path d="M195.1 233.5v1.4M196.4 231.2v.5M196.4 232.2v.6M200.3 231.2h4M210 230.1a1.67 1.67 0 0 1-1.5 1.1h-2.7M210.2 221.6v4M210.2 227.1v2.5M246.2 270.2h5.5v.8h-1.3l1.8 3.4 1.8-3.4h-1v-.8h3.7v.8h-1.2l-2.5 4.6h-3l-2.5-4.6h-1.3zM248 270.2l-.9 .8M251.7 273.5l-1.8 1.9M255.1 270.2l-1.3 1.2M256.9 271.2a5 5 0 0 1 6.6 .3 2.82 2.82 0 0 1 0 2.9 2.82 2.82 0 0 1-2.7 1.4 3.8 3.8 0 0 1-4.5-2.2 2.59 2.59 0 0 1 .6-2.4z"/>
<path d="M259.4 271.2a1.27 1.27 0 0 1 1.4-.1 1.27 1.27 0 0 1 .6 1.3 1.81 1.81 0 0 1-1.6 2.5 2.46 2.46 0 0 1-.4-3.7zM260.1 274.9h.1M264.3 270.2h5v.8h-1.2v3.8h1.2a1.67 1.67 0 0 0 1.7-1.7h.9v2.5h-7.6v-.8h1.3v-3.8h-1.3zM270.5 270.2h5.4v.8h-1.3l1.9 3.4 1.8-3.4h-1.1v-.8h3.8v.8h-1.3l-2.5 4.6h-2.9l-2.6-4.6h-1.2zM281.1 271.2a5 5 0 0 1 6.7 .3 2.82 2.82 0 0 1 0 2.9 2.82 2.82 0 0 1-2.7 1.4 3.8 3.8 0 0 1-4.6-2.2 2.59 2.59 0 0 1 .6-2.4zM283.6 271.2a1.27 1.27 0 0 1 1.4-.1 1.27 1.27 0 0 1 .7 1.3 1.81 1.81 0 0 1-1.7 2.5 2.46 2.46 0 0 1-.4-3.7zM284.3 274.9h.1M310 271h100M310 280h100M368 280v12M388 280v12M246.5 281.8a1.18 1.18 0 0 1 1.9 .6 .44 .44 0 0 1-.7-.3 .9 .9 0 0 0-1.2 .9 .9 .9 0 0 0 1.2 .8l.3-.4 .5 .2a1.31 1.31 0 0 1-1.7 .7 1.31 1.31 0 0 1-.8-1.7z"/>
<path d="M251 282.4h.5v.2a.69 .69 0 0 1 .9-.2 .69 .69 0 0 1 .3 .8v1.1h-.4v-.2a.97 .97 0 0 0-.4-1.3l-.4 .4v1.1h-.5zM253.3 282.6l.4-.2h.5l.6 .4-.3 .1a.49 .49 0 0 0-.8 .1l.1 .1a.85 .85 0 0 1 1 .8 1.04 1.04 0 0 1-1.7 .1l.3-.2a.5 .5 0 0 0 .5 .3 .5 .5 0 0 0 .4-.4l-.6-.2a.56 .56 0 0 1-.5-.3 .56 .56 0 0 1 .1-.6zM255.3 281.7h.5v.7h.4v.3h-.4v1.2h.4v.4h-.6l-.3-.2v-1.4h-.3v-.3h.3zM256.5 282.4h.4v.3l.6-.3a.38 .38 0 0 1 0 .4 .38 .38 0 0 1-.4 .2l-.2 .3v1h-.4zM257.8 282.4h.5v1.1a.41 .41 0 0 0 .4 .5 .41 .41 0 0 0 .4-.5v-1.1h.5v1.9h-.5v-.2a.74 .74 0 0 1-.9 .3 .74 .74 0 0 1-.4-.9zM260.2 282.6a.89 .89 0 0 1 1.5 .3l-.3 .2a.49 .49 0 0 0-.9-.1 .55 .55 0 0 0 0 .8 .55 .55 0 0 0 .9-.2l.3 .2a.98 .98 0 0 1-1.5 .4 .98 .98 0 0 1 0-1.6zM262.1 281.7h.4v.7h.4v.3h-.4v1.2h.4v.4h-.5l-.3-.2v-1.4h-.3v-.3h.3zM263.2 282.4h.5v1.9h-.5zM266.4 282.4h.5v.2a.69 .69 0 0 1 .9-.2 .69 .69 0 0 1 .3 .8v1.1h-.4v-.9a.43 .43 0 0 0-.6-.5 .43 .43 0 0 0-.2 .7v.7h-.5zM269.7 281.6h2v.5h-1.5v.6h1.4v.4h-1.4v.8h1.6v.4h-2.1zM272.2 282.6l.6-.3 .6 .3v-.2h.4v2.6h-.4v-.8a.96 .96 0 0 1-1.4-.2 .96 .96 0 0 1 .2-1.4zM272.6 282.9a.52 .52 0 0 1 .7 .1 .52 .52 0 0 1-.1 .8 .52 .52 0 0 1-.7-.2z"/>
<path d="M274.3 282.4h.4v1.1a.41 .41 0 0 0 .5 .5 .41 .41 0 0 0 .4-.5v-1.1h.4v1.9h-.4v-.2a.74 .74 0 0 1-.9 .3 .74 .74 0 0 1-.4-.9zM276.5 282.4h.5v1.9h-.5zM277.5 282.4h.5v.2a.94 .94 0 0 1 1.4 .8 .94 .94 0 0 1-1.4 .8v.8h-.5zM278.1 282.9a.52 .52 0 0 1 .7 .1 .52 .52 0 0 1 0 .7 .52 .52 0 0 1-.8 0zM279.8 282.4h.4v.2a.92 .92 0 0 1 1.3 0 .74 .74 0 0 1 .9-.2 .74 .74 0 0 1 .3 1v.9h-.5v-1a.42 .42 0 0 0-.5-.5 .42 .42 0 0 0-.2 .7v.8h-.5v-1.3a.46 .46 0 0 0-.6 0 .46 .46 0 0 0-.2 .5v.8h-.4zM283.3 282.6a.91 .91 0 0 1 1.2-.2 .91 .91 0 0 1 .4 1.1h-1.4a.67 .67 0 0 0 1.2 .2l.2 .2a1.04 1.04 0 0 1-1.5 .3 1.04 1.04 0 0 1-.1-1.6zM283.7 282.8h.5l.3 .3h-.9zM285.3 282.4h.5v.2a.69 .69 0 0 1 .9-.2 .69 .69 0 0 1 .3 .8v1.1h-.4v-.2a.96 .96 0 0 0-.4-1.3l-.4 .4v1.1h-.5zM287.6 281.7h.4v.7h.4v.3h-.4l.1 1.2h.3v.4h-.5l-.3-.2v-1.4h-.3v-.3h.3zM385 292.6h.1M385 292h.1"/>
<circle cx="166.6" cy="95.3" r="1.1"/>
<circle cx="249.6" cy="283.4" r=".56"/>
<circle cx="249.6" cy="283.4" r="1.02"/>
<circle cx="263.4" cy="281.8" r=".29"/>
<circle cx="265" cy="283.4" r=".56"/>
<circle cx="265.1" cy="283.4" r="1.02"/>
<circle cx="276.8" cy="281.8" r=".29"/>
</g>
<g fill="none" stroke="#000" stroke-width=".32">
<path d="M18.2 24.9a1.14 1.14 0 0 0 1 .9l13.8 5.2M33.4 30.6l-.4 .4M35 31.6a.99 .99 0 0 1 1.5 .4 .86 .86 0 0 1-.8 .3 .86 .86 0 0 1-.7-.7zM52.2 29.3l11.5-8.5v-.4l-24.5-9.3-.7-.1-.6 .1-18.7 13.9 .5 .5 13.7 5.1M52.2 29.3l-.7 5.3-.3 .9-6.8 5.1-.6 .1-.8-.1-9.4-3.5-.5-.4-.3-.8 .6-5.3M52.2 29.3l.8 .3M53 29.6l-.7 5.3-.3 .9-6.8 5.1-1 .3-1.4-.2-10-3.7-.3-.4-.2-.7 .7-5.2M64.8 20.7a1.14 1.14 0 0 0-1-.9l-24.1-9.1-1.7-.2-1 .3-18.5 13.7-.3 .4M64.8 20.7l-.3 .4-11.5 8.5M64.8 20.7l-1.8 14.9-.3 .8-.5 .5-18.6 13.7a1.95 1.95 0 0 1-1.8 .2l-24.1-9a1.96 1.96 0 0 1-1.3-2.1l1.8-14.8M144.4 78.3l1.1-.7 1.2-.2h61.8a3.3 3.3 0 0 1 3.3 3.3v46.8a3.3 3.3 0 0 1-3.3 3.2h-61.8a3.3 3.3 0 0 1-3.3-3.2v-46.8l.3-1.4zM145.6 79.4l1.1-.4h61.8a1.67 1.67 0 0 1 1.7 1.7v46.8a1.67 1.67 0 0 1-1.7 1.6h-61.8a1.67 1.67 0 0 1-1.7-1.6v-46.8l.1-.7z"/>
<path d="M143.4 107.4h1.6M170.1 129.1v1.6M253 169.3h21.7M21.3 201.1h53.3v28.4a3.3 3.3 0 0 1-3.3 3.3h-46.8a3.3 3.3 0 0 1-3.2-3.3zM51.3 201.1v10a1.67 1.67 0 0 0 1.6 1.7h21.7M73 201.1v11.7M143.4 201.1h68.4v28.4a3.3 3.3 0 0 1-3.3 3.3h-61.8a3.3 3.3 0 0 1-3.3-3.3zM145 201.1v11.7M170.1 201.1v10a1.67 1.67 0 0 1-1.7 1.7h-25M225 232h185M260 232v12M310 232v60"/>
<path d="M225 244h185M225 262h185"/>
<circle cx="154.3" cy="87.4" r="1.33"/>
<circle cx="193.4" cy="87.4" r="1.33"/>
<circle cx="154.3" cy="121.9" r="1.33"/>
<circle cx="195.1" cy="124.1" r="1.33"/>
</g>
<g fill="none" stroke="#000" stroke-width=".9" stroke-linecap="butt">
<path d="M60 1v4M110 1v4M160 1v4M210 1v4M260 1v4M310 1v4M360 1v4M6 42h4M410 42h4M6 92h4M410 92h4M6 142h4"/>
<path d="M410 142h4M6 192h4M410 192h4M6 242h4M410 242h4M60 292v4M110 292v4M160 292v4M210 292v4M260 292v4M310 292v4M360 292v4"/>
</g>
<path d="M10 5h400v287h-400z" fill="none" stroke="#000" stroke-width="1.2" stroke-linecap="butt"/>
<path d="M410 220h-185v72" fill="none" stroke="#000" stroke-width=".7" stroke-linecap="butt"/>
<g font-size="7">
<text x="171.4" y="52.8">B</text>
<text x="181.3" y="152.1">B</text>
<text x="176.4" y="171.8">A</text>
<text x="253" y="168.3">NOTE</text>
<text x="119.9" y="209.2">A</text>
</g>
<text font-size="6.3" x="313" y="290">14713010 sample</text>
<g font-size="4.9">
<text x="249" y="227.4">Refer to the Part Version Report for the correct document issue</text>
<text x="376.3" y="289.2">---</text>
<text x="394" y="288.7">1/1</text>
</g>
<g font-size="4.2">
<text x="253" y="179.3">1. TOLERANCES UNLESS OTHERWISE STATED ISO 2768-vL</text>
<text x="253" y="184.5">2. MATERIAL : RUBBER STD 412-0001 NBR 70-1-F-Oz</text>
</g>
<g font-size="3.9">
<text x="33.9" y="4.2">8</text>
<text x="83.9" y="4.2">7</text>
<text x="133.9" y="4.2">6</text>
<text x="183.9" y="4.2">5</text>
<text x="233.9" y="4.2">4</text>
<text x="283.9" y="4.2">3</text>
<text x="333.9" y="4.2">2</text>
<text x="383.9" y="4.2">1</text>
<text x="7.1" y="18.4">F</text>
<text x="410.5" y="18.4">F</text>
<text x="6.9" y="68.4">E</text>
<text x="410.5" y="68.4">E</text>
<text x="6.7" y="118.4">D</text>
<text x="410.5" y="118.4">D</text>
<text x="6.7" y="168.4">C</text>
<text x="410.5" y="168.4">C</text>
<text x="6.9" y="218.4">B</text>
<text x="410.5" y="218.4">B</text>
<text x="6.9" y="268.4">A</text>
<text x="410.5" y="268.4">A</text>
<text x="33.9" y="295.5">8</text>
<text x="83.9" y="295.5">7</text>
<text x="133.9" y="295.5">6</text>
<text x="183.9" y="295.5">5</text>
<text x="233.9" y="295.5">4</text>
<text x="283.9" y="295.5">3</text>
<text x="333.9" y="295.5">2</text>
<text x="383.9" y="295.5">1</text>
</g>
<text font-size="3.6" x="388.7" y="295.7">Format: A3</text>
<g font-size="3.5">
<text x="226" y="8.7">DCN #</text>
<text x="253" y="8.7">Date</text>
<text x="275" y="8.7">(Location/Sheet) Change Description; A=Added W=Was D=Deleted</text>
<text x="226" y="242.2">STD 101-0005</text>
<text x="261.2" y="242.2">ISO 128-30:2001</text>
<text x="312.5" y="240.2">RELEASED</text>
<text x="312.5" y="253.7">PAD</text>
<text x="312.5" y="259.7">RUBBER</text>
<text x="312.5" y="269.7">DRAWING</text>
</g>
<g font-size="2.5">
<text x="226.3" y="248.3">The copying distribution and utilization of this document as well as the</text>
<text x="226.3" y="251.1">communication of its contents to others without expressed authorization</text>
<text x="226.3" y="253.9">is prohibited. Offenders will be held liable for payment of damages. All</text>
<text x="226.3" y="256.7">rights reserved in the event of the grant of patent, utility model or</text>
<text x="226.3" y="259.5">ornamental design registration.</text>
</g>
<g font-size="2.3">
<text x="226.3" y="235.6">Symbols, designations and</text>
<text x="226.3" y="238.2">general drawing methods</text>
<text x="261.2" y="235.6">View placement</text>
<text x="261.2" y="238.2">Reference arrow method:</text>
<text x="311.2" y="234.5">Document release status</text>
<text x="311.2" y="246.5">Document title</text>
<text x="311.2" y="264.5">Document type</text>
<text x="311.2" y="273.5">Owner domain:Document prefix</text>
<text x="311.2" y="282.5">Document No</text>
<text x="369.2" y="282.5">Issue</text>
<text x="389.2" y="282.5">Sheet No</text>
</g>
</svg>
